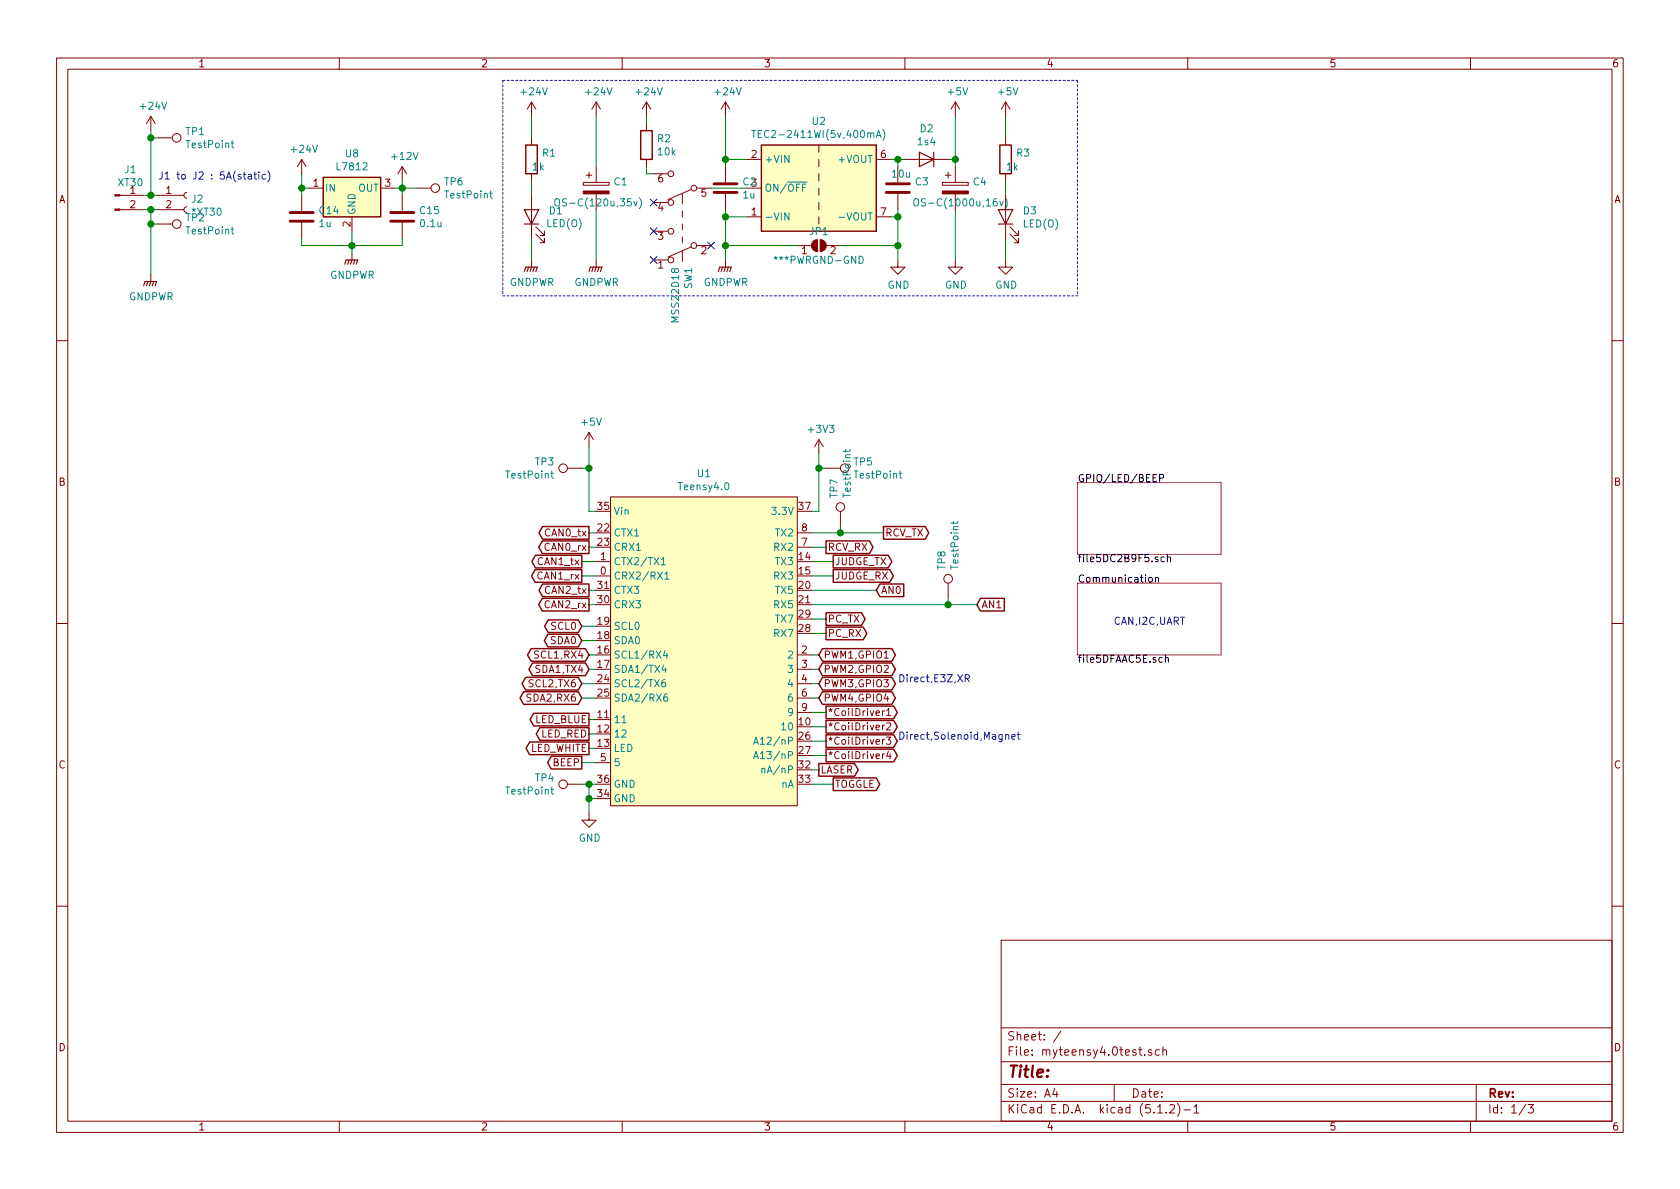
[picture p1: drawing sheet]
<svg xmlns="http://www.w3.org/2000/svg" width="297mm" height="210mm" viewBox="0 0 297 210" stroke-linecap="round" stroke-linejoin="round" font-family="sans-serif">
<g fill="none" stroke="#840000" stroke-width=".18">
<path d="M10 10.3h277v189.9h-277zM12 12.2h273v186.1h-273zM60 10.3v1.9M94 18v2.6M94 18l-.8 1.3M94 18l.7 1.3M105.4 18l-.8 1.3M105.4 18v2.6M105.4 18l.8 1.3M110 10.3v1.9M114.3 18v2.6M114.3 18l-.8 1.3"/>
<path d="M114.3 18l.8 1.3M128.3 18l-.8 1.3M128.3 18v2.6M128.3 18l.7 1.3M160 10.3v1.9M168.9 18l-.8 1.3M168.9 18v2.6M168.9 18l.8 1.3M177.8 18v2.6M177.8 18l-.8 1.3M177.8 18l.8 1.3M210 10.3v1.9"/>
<path d="M260 10.3v1.9M21.2 37.1h4.2M21.2 34.5h4.2M26.7 20.6l-.8 1.2M26.7 20.6v2.5M26.7 20.6l.7 1.2M27.9 37.1h4.6M27.9 34.5h4.6M27.9 24.4h2.6M27.9 39.6h2.6M33 36.6l-.3 .1-.2 .3 .1 .4 .4 .2M33 34l-.3 .1-.2 .4 .1 .3 .4 .2"/>
<path d="M53.3 28.2v2.5M53.3 34.5v2.8M53.3 39.4v2.8M53.3 28.2l-.7 1.3M53.3 28.2l.8 1.3M54.6 33.3h2.5M62.2 38.3v2.6M67.3 33.3h2.5M71.1 29.5v2.5M71.1 34.5v2.8M71.1 39.4v2.8M71.1 29.5l-.7 1.2"/>
<path d="M71.1 29.5l.8 1.2M73.7 33.3h2.5M94 24.4v1.2M94 30.7v1.3M94 34.5v7.7M103.1 32.3h4.6v.5h-4.6zM103.6 31h1M104.1 30.5v1M105.4 29.5v2.8M105.4 34.3v2.8M114.3 21.8v1.3M114.3 28.2v1.3"/>
<path d="M115.6 35.8h2.5M115.6 30.7h2.5M120.6 34.3v1.8M120.6 37.3v1M120.6 39.6v1M122.2 33.5l-4.1 1.8M123.2 33.3h2.5M128.3 29.5v2.8M128.3 34.3v2.8M132.1 38.3h2.5M132.1 28.2h2.5M132.1 33.3h2.5"/>
<path d="M144.8 25.6v1.3M144.8 28.2v1.3M144.8 30.7v1.3M144.8 33.3v1.2M144.8 35.8v1.3M144.8 38.3v1.3M154.9 38.3h2.6M154.9 28.2h2.6M158.7 29.5v2.8M158.7 34.3v2.8M160 28.2h7.6M166.6 32.3h4.6v.5h-4.6z"/>
<path d="M167.1 31h1M167.6 30.5v1M168.9 29.5v2.8M168.9 34.3v2.8M177.8 24.4v1.2M177.8 30.7v1.3M177.8 34.5v7.7M26.7 48.5v1.3M62.2 44.7v1.3M94 46v1.2M94.7 41.4l1.6 1.5v-.7v.7h-.8M94.7 40.1l1.6 1.6v-.8v.8h-.8"/>
<path d="M105.4 46v1.2M115.6 46h2.5M115.6 40.9h2.5M120.6 41.9v1M120.6 44.4v1.8M122.2 43.7l-4.1 1.8M123.2 43.4h2.5M128.3 46v1.2M141 43.4h2.5M143.7 42.8l.5-.3 .3-.1v2a1.03 1.03 0 0 1-.9-.5 1.03 1.03 0 0 1 .1-1.1zM145 42.4a1.02 1.02 0 0 1 1 1 1.02 1.02 0 0 1-1 1zM146 43.4h2.6"/>
<path d="M158.7 46v1.2h1.3l-1.3 1.3-1.2-1.3h1.2M168.9 46v1.2h1.3l-1.3 1.3-1.3-1.3h1.3M177.8 46v1.2h1.3l-1.3 1.3-1.3-1.3h1.3M178.6 41.4l1.5 1.5v-.7v.7h-.8M178.6 40.1l1.5 1.6v-.8v.8h-.8M10 60.2h2M104.1 76.4l-.7 1.3M104.1 76.4v2.6M104.1 76.4l.8 1.3M144.8 77.7l-.8 1.3M144.8 77.7v2.6M144.8 77.7l.7 1.3"/>
<path d="M285 60.2h2M100.3 82.8h2.6M105.4 99.3h2.5M107.9 87.9h33.1v54.6h-33.1zM141 96.8h2.5M141 94.2h2.5M146 82.8h2.6M148.6 90.4v2.6M10 110.3h2M105.4 101.8h2.5M141 115.8h2.5M141 118.4h2.5"/>
<path d="M156.3 116.4h.8M167.6 103.1v2.6M285 110.3h2M100.3 138.7h2.6M105.4 134.9h2.5M141 120.9h2.5M141 123.4h2.5M141 126h2.5M156 125.7v.8M156.4 125.7l-.4 .2M156.4 128.2l-.4 .3M156.4 130.8l-.4 .2"/>
<path d="M156.4 133.3l-.4 .2M156.7 130.3h.8l-.4 .5 .3 .2 .1 .4-.2 .2-.6-.1M156.8 125.6l.3-.3v1.2M156.8 127.9l.5-.1 .2 .4-.8 .9h.8M156.8 126.5h.7M157.1 132.8l-.3 .9h.8M157.4 133.3v.9M104.1 143.8v1.2h1.3l-1.3 1.3-1.2-1.3h1.2M10 160.2h2M177 166.3h108v32h-108zM285 160.2h2M60 198.3v1.9"/>
<path d="M110 198.3v1.9M160 198.3v1.9M177 194.8h108M177 191.8h108M177 187.8h108M177 181.8h108M186.5 192.5l-.4 1h1M186.8 193v1M187.6 182.3l-1.3 2M197 191.8v3M202.4 186.5v.1M203.6 185.7l-.3-.1-.3 .2 .1 .2 .5 .2v.3h-.6"/>
<path d="M204.7 196.8h.8M205 185.7l-.5-.1-.2 .3v.6l.2 .1 .5-.1M205.6 185.7l.2-.1 .4 .1v.9M205.6 185.1v1.5M206.2 196.7v.1M206.8 195.5l.2-.2h.4l.2 .2 .1 .3-.1 .2-.8 .8h.9M208.2 195.1a1.71 1.71 0 0 1 0 2.3M209.3 196.3h1.2M210 198.3v1.9M211.1 195.8l.4-.5v1.5M211.1 196.8h.9M260 198.3v1.9"/>
<path d="M261 191.8v6.5M269.8 195.2l-1.2 2M270.2 195.3h.9l-.5 .6 .4 .1v.7l-.2 .1-.6-.1"/>
<circle cx="31.2" cy="24.4" r=".76"/>
<circle cx="31.2" cy="39.6" r=".76"/>
<circle cx="77" cy="33.3" r=".76"/>
<circle cx="118.6" cy="35.8" r=".51"/>
<circle cx="118.6" cy="30.7" r=".51"/>
<circle cx="122.7" cy="33.3" r=".51"/>
<circle cx="118.6" cy="40.9" r=".51"/>
<circle cx="118.6" cy="46" r=".51"/>
<circle cx="122.7" cy="43.4" r=".51"/>
<circle cx="99.6" cy="82.8" r=".76"/>
<circle cx="148.6" cy="89.7" r=".76"/>
<circle cx="167.6" cy="102.4" r=".76"/>
<circle cx="99.6" cy="138.7" r=".76"/>
</g>
<g fill="none" stroke="#008400" stroke-width=".18">
<path d="M25.4 37.1h2.5M25.4 34.5h2.5M26.7 23.1v11.4M26.7 37.1v11.4M26.7 24.4h1.2M26.7 39.6h1.2M53.3 33.3h1.3M53.3 30.7v3.8M69.8 33.3h3.9M71.1 32v2.5M94 20.6v3.8M94 32v2.5"/>
<path d="M105.4 20.6v8.9M105.4 37.1v8.9M114.3 20.6v1.2M114.3 29.5v1.2h1.3M125.7 33.3h6.4M128.3 20.6v8.9M128.3 37.1v8.9M128.3 28.2h3.8M128.3 38.3h3.8M157.5 28.2h2.5M157.5 38.3h1.2M158.7 28.2v1.3"/>
<path d="M158.7 37.1v8.9M167.6 28.2h1.3M168.9 20.6v8.9M168.9 37.1v8.9M177.8 20.6v3.8M177.8 32v2.5M53.3 42.2v1.2h17.8v-1.2M62.2 40.9v3.8M94 42.2v3.8M128.3 43.4h12.7M148.6 43.4h10.1M177.8 42.2v3.8"/>
<path d="M104.1 79v11.4h1.3M102.9 99.3h2.5M102.9 82.8h1.2M104.1 94.2h1.3M104.1 96.8h1.3M143.5 94.2h12.7M143.5 99.3h3.8M143.5 96.8h2.5M144.8 80.3v10.1h-1.3M144.8 82.8h1.2M148.6 93v1.2M102.9 101.8h2.5"/>
<path d="M102.9 110.7h2.5M102.9 113.3h2.5M104.1 104.4h1.3M104.1 106.9h1.3M104.1 118.4h1.3M104.1 115.8h1.3M143.5 104.4h11.4M143.5 106.9h29.2M143.5 118.4h1.3M143.5 101.8h3.8M143.5 115.8h1.3M143.5 112h2.5"/>
<path d="M143.5 109.5h2.5M167.6 105.7v1.2M102.9 138.7h2.5M102.9 134.9h2.5M102.9 120.9h2.5M102.9 123.4h2.5M104.1 138.7v5.1M104.1 127.2h1.3M104.1 129.8h1.3M104.1 132.3h1.3M143.5 138.7h3.8M143.5 120.9h1.3"/>
<path d="M143.5 123.4h1.3M143.5 136.1h1.3M143.5 126h2.5M143.5 128.5h2.5M143.5 131.1h2.5M143.5 133.6h2.5M104.1 141.2h1.3"/>
</g>
<g fill="none" stroke="#840000" stroke-width=".25">
<path d="M57.1 31.4h10.2v6.9h-10.2zM93 25.6h2v5.1h-2zM113.3 23.1h2v5.1h-2zM134.6 25.6h20.3v15.3h-20.3zM176.8 25.6h2v5.1h-2zM94.7 98.2h8.2v2.2h-8.2l-.7-1.1zM95.9 95.7h8.2v2.2h-8.2l-.7-1.1zM95.9 93.1h8.2v2.2h-8.2l-.6-1.1zM146 95.7h7.7l.7 1.1-.7 1.1h-7.7zM147.3 98.2h9.7l.7 1.1-.7 1.1h-9.7zM156.2 93.1h7.4l.6 1.1-.6 1.1h-7.4zM92.9 119.8h9.3l.7 1.1-.7 1.1h-9.3l-.6-1.1z"/>
<path d="M93.9 114.7h9.6l.6 1.1-.6 1.1h-9.6l-.6-1.1zM94.2 117.2h9.3l.6 1.2-.6 1.1h-9.3l-.7-1.1zM94.6 100.7h8.3v2.3h-8.3l-.6-1.2zM95.9 105.8h8.2v2.2h-8.2l-.7-1.1zM95.9 103.3h8.2v2.2h-8.2l-.6-1.1zM96.9 112.2h5.3l.7 1.1-.7 1.1h-5.3l-.7-1.1zM96.9 109.6h5.3l.7 1.1-.7 1.2h-5.3l-.6-1.2zM145.4 114.7h12.3l.6 1.1-.6 1.1h-12.3l-.6-1.1zM145.4 117.2h12.3l.6 1.2-.6 1.1h-12.3l-.6-1.1zM145.4 119.8h12.3l.6 1.1-.6 1.1h-12.3l-.6-1.1zM146 110.9h6.6l.7 1.1-.7 1.1h-6.6zM146 108.4h6.3l.7 1.1-.7 1.1h-6.3z"/>
<path d="M147.3 100.7h10l.7 1.1-.7 1.2h-10zM155.6 103.3h4.2v2.2h-4.2l-.7-1.1zM173.4 105.8h4.2v2.2h-4.2l-.7-1.1zM92.6 122.3h9.6l.7 1.1-.7 1.2h-9.6l-.7-1.2zM93.6 131.2h10.5v2.2h-10.5l-.6-1.1zM94.4 126.1h9.7v2.3h-9.7l-.7-1.2zM95.5 128.7h8.6v2.2h-8.6l-.7-1.1zM97.5 133.8h5.4v2.2h-5.4l-.7-1.1zM144.8 135h6.3l.6 1.1-.6 1.2h-6.3zM145.4 122.3h12.3l.6 1.1-.6 1.2h-12.3l-.6-1.2zM146 124.9h12l.6 1.1-.6 1.1h-12zM146 127.4h12l.6 1.1-.6 1.1h-12z"/>
<path d="M146 129.9h12l.6 1.2-.6 1.1h-12zM146 132.5h12l.6 1.1-.6 1.1h-12zM147.3 137.6h7.6l.6 1.1-.6 1.1h-7.6z"/>
</g>
<g fill="#008400" stroke="#008400" stroke-width=".25">
<circle cx="128.3" cy="28.2" r=".51"/>
<circle cx="128.3" cy="38.3" r=".51"/>
<circle cx="158.8" cy="38.3" r=".51"/>
<circle cx="104.1" cy="141.2" r=".51"/>
<circle cx="158.8" cy="43.4" r=".51"/>
<circle cx="128.3" cy="43.4" r=".51"/>
<circle cx="26.7" cy="37.1" r=".51"/>
<circle cx="168.9" cy="28.2" r=".51"/>
<circle cx="158.8" cy="28.2" r=".51"/>
<circle cx="104.1" cy="82.8" r=".51"/>
<circle cx="144.8" cy="82.8" r=".51"/>
<circle cx="104.1" cy="138.7" r=".51"/>
<circle cx="26.7" cy="24.4" r=".51"/>
<circle cx="26.7" cy="39.6" r=".51"/>
<circle cx="26.7" cy="34.5" r=".51"/>
<circle cx="62.2" cy="43.4" r=".51"/>
<circle cx="53.3" cy="33.3" r=".51"/>
<circle cx="71.1" cy="33.3" r=".51"/>
<circle cx="148.6" cy="94.2" r=".51"/>
<circle cx="167.6" cy="106.9" r=".51"/>
</g>
<g fill="#ffffc2" stroke="#ffffc2" stroke-width=".18">
<path d="M134.6 25.6h20.3v15.3h-20.3z"/>
<path d="M57.1 31.4h10.2v6.9h-10.2z"/>
<path d="M107.9 87.9h33.1v54.6h-33.1z"/>
</g>
<g fill="none" stroke="#008484" stroke-width=".18">
<path d="M40.9 25.3h.5M41 24.9v1.1l.4 .1M86.6 34.2h.5M86.8 33.8v1l.3 .2M98.2 35.3l.2-.2a.44 .44 0 0 1 .5 .5v.6l-.2 .2h-.4a1 1 0 0 1-.1-1.1zM112.1 35.6l.3 .8 .3-.8M113 35a1.4 1.4 0 0 1 0 1.9M132.9 23.1h.7M133.3 23.1v1.2M139.5 37.6v1.3l-.7-1.3v1.3M141.6 32.2h1.1M142.5 32.6h-.6v1.2"/>
<path d="M148.4 38.4h.9M154.9 24.3l.4-1.2 .5 1.2M155 24h.7M156.1 22.9a1.47 1.47 0 0 1 0 1.9M161.6 35.3l.3-.2a.45 .45 0 0 1 .5 .5v.4l-.1 .4h-.6a1 1 0 0 1-.1-1.1zM176.8 35.6l.3 .8 .3-.8M177.7 35a1.47 1.47 0 0 1 0 1.9M40.9 40.5h.5M41 40.1v1.1l.4 .2M136.9 45.5l.3 .1 .2-.1M149.5 79.5v.5M150.3 79.5l-.1 .3h-1.1"/>
<path d="M97.4 83.7h.5M97.6 83.3v1.1l.3 .2M116.9 99l.4-.4v1.3M116.9 99.9h.8M159 83.7h.5M159.2 83.3v1.1l.3 .2M168.6 92.2v.5M169.4 92.2l-.2 .3h-1.1M117.3 117.6l-.3 .9h.8M117.5 101.5l.4-.4v1.3M117.5 102.4h.8M117.6 115.1l-.3 .8h.8"/>
<path d="M117.7 118.1v.8M117.9 115.5v.9M97.4 139.6h.5M97.6 139.2v1.1l.3 .1M117.6 120.2l-.4 .1a.87 .87 0 0 0 0 1.2l.5-.2v-.5l-.5-.1-.2 .2M118 122.7l-.4 .1a.81 .81 0 0 0 0 1.2l.4-.1 .1-.4-.3-.3h-.2l-.3 .3M133.2 131.6l.5-1.3 .4 1.3M133.2 134.2l.5-1.3 .4 1.3M133.3 131.3h.7M133.3 133.8h.7M134.7 136l.2-.1h.3v.8M134.7 135.9v.8"/>
</g>
<path d="M51.3 39.1h4.1M51.3 37.6h4.1M69.1 39.1h4.1M69.1 37.6h4.1M126.2 34h4.1M126.2 32.5h4.1M156.7 34h4.1M156.7 32.5h4.1" fill="none" stroke="#840000" stroke-width=".51"/>
<g fill="none" stroke="#840000" stroke-width=".2">
<path d="M92.7 37.1h2.5l-1.2 2.5zM92.7 39.6h2.5M162.6 26.9l2.5 1.3-2.5 1.3zM165.1 26.9v2.6M176.5 37.1h2.6l-1.3 2.5zM176.5 39.6h2.6M25.4 50.5l.3-.7h2l-.3 .7M26.2 49.8l-.3 .7M26.7 49.8l-.3 .7M27.2 49.8l-.3 .7M61 46.7l.2-.7h2l-.2 .7M61.7 46l-.2 .7"/>
<path d="M62.2 46l-.2 .7M62.7 46l-.2 .7M92.7 48l.3-.8h2l-.3 .8M93.5 47.2l-.3 .8M94 47.2l-.3 .8M94.5 47.2l-.3 .8M104.1 48l.3-.8h2l-.2 .8M104.9 47.2l-.3 .8M105.4 47.2l-.2 .8M105.9 47.2l-.2 .8M127 48l.3-.8h2l-.3 .8M127.8 47.2l-.3 .8"/>
<path d="M128.3 47.2l-.3 .8M128.8 47.2l-.3 .8"/>
</g>
<g fill="#840000" stroke="#840000" stroke-width=".18">
<path d="M103.1 33.8h4.6v.5h-4.6z"/>
<path d="M166.6 33.8h4.6v.5h-4.6z"/>
<path d="M20.3 37h.9v.2h-.9z"/>
<path d="M20.3 34.4h.9v.3h-.9z"/>
<path d="M143.7 42.8l.5-.3 .3-.1v2a1.03 1.03 0 0 1-.9-.5 1.03 1.03 0 0 1 .1-1.1z"/>
<path d="M145 42.4a1.02 1.02 0 0 1 1 1 1.02 1.02 0 0 1-1 1z"/>
</g>
<path d="M190.5 85.3h25.4v12.7h-25.4zM190.5 103.1h25.4v12.7h-25.4z" fill="none" stroke="#840084" stroke-width=".18"/>
<path d="M205 84.6l.7-.2v-.4l-.2-.1h-.5v1.3M205.9 98.5h-.4l-.2 .2 .1 .6h.5M206.4 98.6l.2-.1h.3l.1 .8M206.4 98.1v1.2M203.2 102.2l.3-.1 .3 .2-.2 .6h-.3l-.2-.2zM204.3 102.2l.2-.1 .3 .1v.7M204.3 102.1v.8M206 116.4l.2-.1h.3l.1 .8M206 115.8v1.3" fill="none" stroke="#000" stroke-width=".18"/>
<path d="M88.9 14.2h101.6M88.9 14.2v38.1M190.5 14.2v38.1M88.9 52.3h101.6" fill="none" stroke="#0000c2" stroke-width=".18" stroke-dasharray=".4 .4"/>
<g fill="none" stroke="#0000c2" stroke-width=".18">
<path d="M43.9 30.9h.5v.8M44.4 31.1l-.4 .1-.2 .2 .2 .3 .4-.1M44.9 30.8h.5M45.1 30.4v1.1l.3 .2M45.8 30.4v.1M45.8 30.8v.9M46.9 30.9l-.3-.1-.3 .3 .2 .5h.4M47.3 30.2a1.4 1.4 0 0 1 0 2M170.7 120l.6-.1 .1-.2-.1-.3-.2-.1h-.4v1.3M171 120l.4 .6M177.8 130l.2-.1h.3l.1 .8M177.8 129.9v.8"/>
<path d="M178.9 130.3l.6-.1-.1-.3h-.3l-.2 .2v.6h.5M179.9 129.9h.4M180 129.5v1.1l.3 .1"/>
</g>
<path d="M115 35.2l1.2 1.2M116.2 35.2l-1.2 1.2M115 40.3l1.2 1.2M115 45.4l1.2 1.2M116.2 40.3l-1.2 1.2M116.2 45.4l-1.2 1.2M125.1 42.8l1.2 1.2M126.3 42.8l-1.2 1.2" fill="none" stroke="#000084" stroke-width=".18"/>
<text font-size="2.8" fill="#840000" x="178" y="190.5">Title:</text>
<g font-size="2.1" fill="#840000">
<text x="178" y="184">Sheet: /</text>
<text x="178" y="186.7">File: myteensy4.0test.sch</text>
<text x="178" y="196.9">KiCad E.D.A. kicad (5.1.2)-1</text>
<text x="178" y="194.1">Size: A4</text>
<text x="200" y="194.1">Date:</text>
<text x="263" y="194.1">Rev:</text>
<text x="263" y="196.9">Id: 1/3</text>
</g>
<g font-size="1.8" fill="#840000">
<text x="35" y="11.9">1</text>
<text x="85" y="11.9">2</text>
<text x="135" y="11.9">3</text>
<text x="185" y="11.9">4</text>
<text x="235" y="11.9">5</text>
<text x="285" y="11.9">6</text>
<text x="132.9" y="27.9">2</text>
<text x="155.7" y="27.9">6</text>
<text x="10.4" y="35.9">A</text>
<text x="23" y="34.3">1</text>
<text x="29.4" y="34.3">1</text>
<text x="55.4" y="33">1</text>
<text x="68.1" y="33">3</text>
<text x="116.4" y="32.3">6</text>
<text x="124" y="34.8">5</text>
<text x="285.4" y="35.9">A</text>
<text x="23" y="36.8">2</text>
<text x="29.4" y="36.8">2</text>
<text x="62" y="40.1" transform="rotate(-90 62 40.1)">2</text>
<text x="116.4" y="37.3">4</text>
<text x="132.9" y="38.1">1</text>
<text x="155.7" y="38.1">7</text>
<text x="116.4" y="47.5">1</text>
<text x="116.4" y="42.4">3</text>
<text x="124" y="45">2</text>
<text x="141.8" y="45">1</text>
<text x="146.8" y="45">2</text>
<text x="10.4" y="85.9">B</text>
<text x="285.4" y="85.9">B</text>
<text x="96.5" y="94.9">CAN0_tx</text>
<text x="105.7" y="94">22</text>
<text x="105.7" y="90.2">35</text>
<text x="141.3" y="90.2">37</text>
<text x="141.8" y="94">8</text>
<text x="156.5" y="94.9">RCV_TX</text>
<text x="95.2" y="99.9">CAN1_tx</text>
<text x="96.4" y="97.4">CAN0_rx</text>
<text x="105.7" y="96.5">23</text>
<text x="106.2" y="101.6">0</text>
<text x="106.2" y="99.1">1</text>
<text x="141.3" y="99.1">14</text>
<text x="141.3" y="101.6">15</text>
<text x="141.8" y="96.5">7</text>
<text x="146.3" y="97.4">RCV_RX</text>
<text x="147.6" y="99.9">JUDGE_TX</text>
<text x="95.1" y="102.5">CAN1_rx</text>
<text x="96.4" y="107.6">CAN2_rx</text>
<text x="96.5" y="105">CAN2_tx</text>
<text x="105.7" y="106.7">30</text>
<text x="105.7" y="104.1">31</text>
<text x="141.3" y="104.1">20</text>
<text x="141.3" y="106.7">21</text>
<text x="147.6" y="102.5">JUDGE_RX</text>
<text x="155.7" y="105">AN0</text>
<text x="173.5" y="107.6">AN1</text>
<text x="97.4" y="113.9">SDA0</text>
<text x="97.6" y="111.4">SCL0</text>
<text x="105.7" y="113">18</text>
<text x="105.7" y="110.5">19</text>
<text x="141.3" y="111.8">28</text>
<text x="141.3" y="109.2">29</text>
<text x="146.3" y="112.6">PC_RX</text>
<text x="146.3" y="110.1">PC_TX</text>
<text x="94.9" y="116.5">SCL1,RX4</text>
<text x="94.9" y="119">SDA1,TX4</text>
<text x="105.7" y="115.6">16</text>
<text x="105.7" y="118.1">17</text>
<text x="141.8" y="115.6">2</text>
<text x="141.8" y="118.1">3</text>
<text x="145.6" y="116.5">PWM1,GPIO1</text>
<text x="145.6" y="119">PWM2,GPIO2</text>
<text x="93.4" y="124.1">SDA2,RX6</text>
<text x="93.8" y="121.5">SCL2,TX6</text>
<text x="105.7" y="120.6">24</text>
<text x="105.7" y="123.2">25</text>
<text x="141.8" y="120.6">4</text>
<text x="141.8" y="123.2">6</text>
<text x="141.8" y="125.7">9</text>
<text x="145.6" y="121.5">PWM3,GPIO3</text>
<text x="145.6" y="124.1">PWM4,GPIO4</text>
<text x="94.5" y="127.9">LED_BLUE</text>
<text x="95.6" y="130.4">LED_RED</text>
<text x="105.7" y="127">11</text>
<text x="105.7" y="129.5">12</text>
<text x="141.3" y="128.3">10</text>
<text x="141.3" y="130.8">26</text>
<text x="146.3" y="126.6">*CoilDriver1</text>
<text x="146.3" y="129.2">*CoilDriver2</text>
<text x="146.3" y="131.7">*CoilDriver3</text>
<text x="10.4" y="135.9">C</text>
<text x="93.7" y="133">LED_WHITE</text>
<text x="97.8" y="135.5">BEEP</text>
<text x="105.7" y="132.1">13</text>
<text x="106.2" y="134.6">5</text>
<text x="141.3" y="133.3">27</text>
<text x="141.3" y="135.9">32</text>
<text x="145" y="136.8">LASER</text>
<text x="146.3" y="134.2">*CoilDriver4</text>
<text x="285.4" y="135.9">C</text>
<text x="105.7" y="141">34</text>
<text x="105.7" y="138.4">36</text>
<text x="141.3" y="138.4">33</text>
<text x="147.6" y="139.3">TOGGLE</text>
<text x="10.4" y="185.9">D</text>
<text x="285.4" y="185.9">D</text>
<text x="35" y="199.9">1</text>
<text x="85" y="199.9">2</text>
<text x="135" y="199.9">3</text>
<text x="185" y="199.9">4</text>
<text x="235" y="199.9">5</text>
<text x="285" y="199.9">6</text>
</g>
<g font-size="1.8" fill="#008484">
<text x="92.3" y="16.9">+24V</text>
<text x="103.7" y="16.9">+24V</text>
<text x="112.6" y="16.9">+24V</text>
<text x="126.6" y="16.9">+24V</text>
<text x="167.7" y="16.9">+5V</text>
<text x="176.6" y="16.9">+5V</text>
<text x="25" y="19.4">+24V</text>
<text x="32.9" y="23.9">TP1</text>
<text x="143.7" y="22.1">U2</text>
<text x="162.7" y="23.4">D2</text>
<text x="33.1" y="26.2">TestPoint</text>
<text x="51.6" y="27">+24V</text>
<text x="61.1" y="27.8">U8</text>
<text x="69.4" y="28.3">+12V</text>
<text x="96" y="27.7">R1</text>
<text x="116.3" y="25.2">R2</text>
<text x="116.4" y="27.5">10k</text>
<text x="134.5" y="24.4">TEC2-2411WI(5v,400mA)</text>
<text x="135.1" y="28.8">+VIN</text>
<text x="148.5" y="28.8">+VOUT</text>
<text x="162.4" y="25.7">1s4</text>
<text x="179.8" y="27.7">R3</text>
<text x="21" y="32.9">XT30</text>
<text x="22.1" y="30.6">J1</text>
<text x="33.9" y="35.8">J2</text>
<text x="57.4" y="33.9">IN</text>
<text x="59.7" y="30.1">L7812</text>
<text x="63.3" y="33.9">OUT</text>
<text x="78.6" y="32.8">TP6</text>
<text x="78.8" y="35.1">TestPoint</text>
<text x="94.2" y="30.1">1k</text>
<text x="108.6" y="32.8">C1</text>
<text x="131.4" y="32.8">C23</text>
<text x="131.4" y="35.1">1u</text>
<text x="135.1" y="33.9">ON/OFF</text>
<text x="157.8" y="31.4">10u</text>
<text x="161.9" y="32.8">C3</text>
<text x="172.1" y="32.8">C4</text>
<text x="178" y="30.1">1k</text>
<text x="32.9" y="39.1">TP2</text>
<text x="33.1" y="41.4">TestPoint</text>
<text x="34.1" y="38.1">*XT30</text>
<text x="56.5" y="40.2">1u</text>
<text x="56.5" y="37.9">C14</text>
<text x="62.9" y="38.1" transform="rotate(-90 62.9 38.1)">GND</text>
<text x="74.3" y="37.9">C15</text>
<text x="74.4" y="40.2">0.1u</text>
<text x="96.8" y="40.2">LED(O)</text>
<text x="97.2" y="37.9">D1</text>
<text x="99.3" y="36.5">OS-C(120u,35v)</text>
<text x="135.1" y="39">-VIN</text>
<text x="143.2" y="41.6">JP1</text>
<text x="148.9" y="39">-VOUT</text>
<text x="162.9" y="36.5">OS-C(1000u,16v)</text>
<text x="181" y="37.9">D3</text>
<text x="181" y="40.2">LED(O)</text>
<text x="137.5" y="46.7">***PWRGND-GND</text>
<text x="22.8" y="53.1">GNDPWR</text>
<text x="58.3" y="49.3">GNDPWR</text>
<text x="90.1" y="50.6">GNDPWR</text>
<text x="101.5" y="50.6">GNDPWR</text>
<text x="122.4" y="51.1" transform="rotate(-90 122.4 51.1)">SW1</text>
<text x="124.4" y="50.6">GNDPWR</text>
<text x="156.9" y="51">GND</text>
<text x="167.1" y="51">GND</text>
<text x="176" y="51">GND</text>
<text x="120.1" y="56.8" transform="rotate(-90 120.1 56.8)">MSS22D18</text>
<text x="102.9" y="75.3">+5V</text>
<text x="143.1" y="76.5">+3V3</text>
<text x="94.7" y="82.3">TP3</text>
<text x="151" y="82.3">TP5</text>
<text x="89.6" y="84.6">TestPoint</text>
<text x="120.2" y="86.7">Teensy4.0</text>
<text x="123.3" y="84.4">U1</text>
<text x="148.1" y="88" transform="rotate(-90 148.1 88)">TP7</text>
<text x="150.4" y="87.8" transform="rotate(-90 150.4 87.8)">TestPoint</text>
<text x="151.2" y="84.6">TestPoint</text>
<text x="108.5" y="94.9">CTX1</text>
<text x="108.5" y="91.1">Vin</text>
<text x="136.8" y="91.1">3.3V</text>
<text x="137.2" y="94.9">TX2</text>
<text x="108.5" y="99.9">CTX2/TX1</text>
<text x="108.5" y="97.4">CRX1</text>
<text x="137" y="97.4">RX2</text>
<text x="137.2" y="99.9">TX3</text>
<text x="167.2" y="100.7" transform="rotate(-90 167.2 100.7)">TP8</text>
<text x="169.5" y="100.5" transform="rotate(-90 169.5 100.5)">TestPoint</text>
<text x="108.5" y="102.5">CRX2/RX1</text>
<text x="108.5" y="107.6">CRX3</text>
<text x="108.5" y="105">CTX3</text>
<text x="137" y="102.5">RX3</text>
<text x="137" y="107.6">RX5</text>
<text x="137.2" y="105">TX5</text>
<text x="108.5" y="113.9">SDA0</text>
<text x="108.5" y="111.4">SCL0</text>
<text x="137" y="112.6">RX7</text>
<text x="137.2" y="110.1">TX7</text>
<text x="108.5" y="116.5">SCL1/RX4</text>
<text x="108.5" y="119">SDA1/TX4</text>
<text x="139.5" y="116.5">2</text>
<text x="139.5" y="119">3</text>
<text x="108.5" y="121.5">SCL2/TX6</text>
<text x="108.5" y="124.1">SDA2/RX6</text>
<text x="139.5" y="121.5">4</text>
<text x="139.5" y="124.1">6</text>
<text x="108.5" y="127.9">11</text>
<text x="108.5" y="130.4">12</text>
<text x="134.5" y="131.7">A12/nP</text>
<text x="138.5" y="129.2">10</text>
<text x="139.5" y="126.6">9</text>
<text x="108.5" y="133">LED</text>
<text x="108.5" y="135.5">5</text>
<text x="134.5" y="134.2">A13/nP</text>
<text x="135.4" y="136.8">nA/nP</text>
<text x="89.6" y="140.5">TestPoint</text>
<text x="94.7" y="138.2">TP4</text>
<text x="108.5" y="141.9">GND</text>
<text x="108.5" y="139.3">GND</text>
<text x="138.1" y="139.3">nA</text>
<text x="102.3" y="148.8">GND</text>
</g>
<g font-size="1.8" fill="#0000c2">
<text x="27.9" y="31.7">J1 to J2 : 5A(static)</text>
<text x="196.8" y="110.5">CAN,I2C,UART</text>
<text x="158.7" y="120.6">Direct,E3Z,XR</text>
<text x="158.7" y="130.8">Direct,Solenoid,Magnet</text>
</g>
<g font-size="1.8">
<text x="190.5" y="85.2">GPIO/LED/BEEP</text>
<text x="190.5" y="99.4">file5DC2B9F5.sch</text>
<text x="190.5" y="103">Communication</text>
<text x="190.5" y="117.2">file5DFAAC5E.sch</text>
</g>
</svg>
